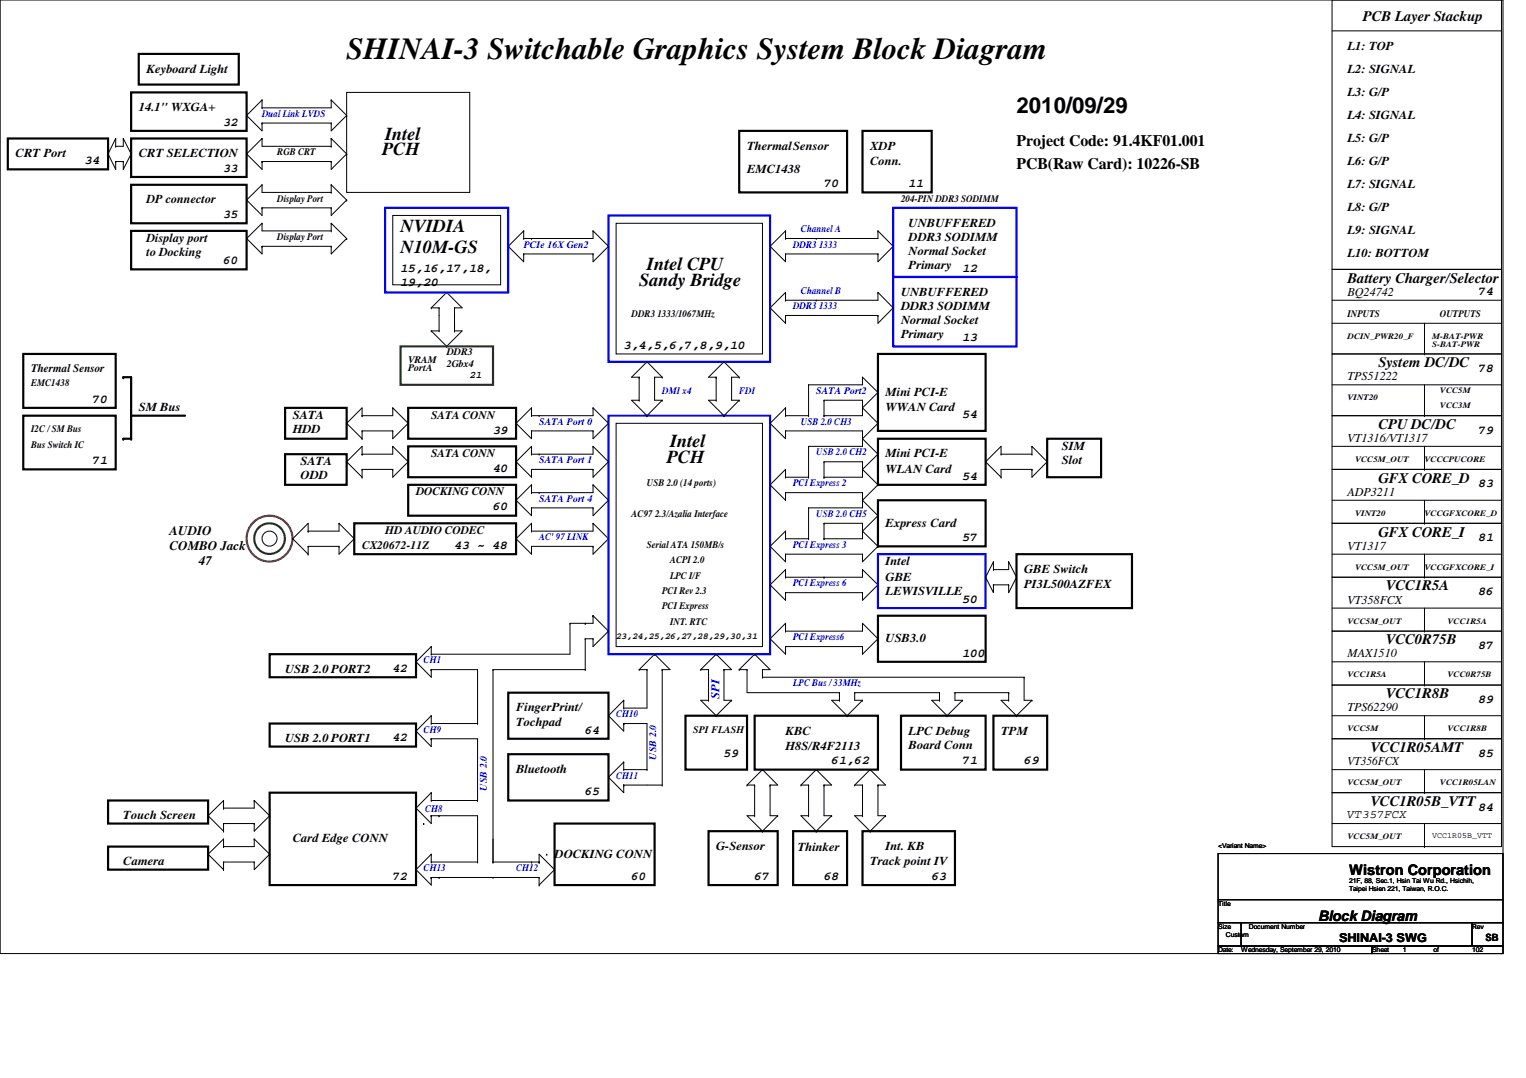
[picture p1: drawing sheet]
<svg xmlns="http://www.w3.org/2000/svg" width="297mm" height="210mm" viewBox="0 0 297 210" stroke-linecap="round" stroke-linejoin="round" font-family="sans-serif">
<g fill="none" stroke="#000" stroke-width=".19">
<path d="M0 0h292.6v185.7h-292.6zM51 19.5h.1M51 19.5v1.5M51 19.5l-3 3M64.5 19.5h.1M64.5 19.5v1.5h-13.5M64.5 19.5l3 3M67.5 18h23.9v19.5h-23.9zM259.3 0h33v52.5h-33zM259.3 6h33M292.3 6h.1M21 30h.1"/>
<path d="M21 30l1.5 3v-1.5M22.5 28.5h.1M22.5 31.5h.1M22.5 27h.1M22.5 31.5h1.5M22.5 27l-1.5 3M22.5 27v1.5M24 31.5h.1M24 27h.1M24 27v1.5h-1.5M24 27l1.5 3M25.5 30h.1"/>
<path d="M25.5 30l-1.5 3v-1.5M48 30h.1M48 22.5h.1M48 38.9h.1M48 30l3 3v-1.5M48 22.5l3 3v-1.5M48 38.9l3 3.1v-1.5M51 31.5h.1M51 27h.1M51 24h.1M51 21h.1M51 36h.1"/>
<path d="M51 27v1.5h13.5M51 31.5h13.5M51 27l-3 3M51 36v1.5h13.5M51 24h13.5M51 36l-3 2.9M64.5 27h.1M64.5 31.5h.1M64.5 28.5h.1M64.5 24h.1M64.5 36h.1M64.5 37.5h.1"/>
<path d="M64.5 27l3 3M64.5 27v1.5M64.5 36v1.5M64.5 36l3 2.9M67.5 30h.1M67.5 22.5h.1M67.5 38.9h.1M67.5 30l-3 3v-1.5M67.5 22.5l-3 3v-1.5M67.5 38.9l-3 3.1v-1.5M48 46.4h.1M48 46.4l3 3v-1.4"/>
<path d="M51 48h.1M51 43.5h.1M51 40.5h.1M51 43.5v1.5h13.5M51 48h13.5M51 43.5l-3 2.9M51 40.5h13.5M64.5 43.5h.1M64.5 48h.1M64.5 45h.1M64.5 40.5h.1M64.5 43.5v1.5"/>
<path d="M64.5 43.5l3 2.9M67.5 46.4h.1M67.5 46.4l-3 3v-1.4M76.5 42h20.9v13.5h-20.9zM83.9 59.9h.1M83.9 59.9h1.6M85.5 59.9h.1M85.5 59.9v4.5M86.9 56.9h.1M86.9 56.9l3.1 3h-1.5M86.9 56.9l-3 3M88.5 59.9h.1"/>
<path d="M88.5 59.9v4.5M98.9 48h.1M98.9 48l3 3v-1.6M101.9 45h.1M101.9 46.4h.1M101.9 49.4h.1M101.9 49.4h13.5M101.9 45v1.4M101.9 45l-3 3M103.5 46.4h.1M115.4 45h.1M115.4 49.4h.1"/>
<path d="M115.4 45v1.4h-13.5M115.4 45l3 3M118.4 48h.1M118.4 48l-3 3v-1.6M119.9 43.5h28.5v25.4h-28.5zM149.9 48h.1M149.9 59.9h.1M149.9 48l3 3v-1.6M149.9 59.9l3 3v-1.5M152.9 45h.1M152.9 46.4h.1M152.9 49.4h.1"/>
<path d="M152.9 58.5h.1M152.9 56.9h.1M152.9 45v1.4M152.9 56.9v1.6M152.9 45l-3 3M152.9 49.4h18M152.9 56.9l-3 3M158.9 46.4h.1M158.9 58.5h.1M170.9 45h.1M170.9 49.4h.1M170.9 56.9h.1"/>
<path d="M170.9 45v1.4h-18M170.9 56.9v1.6h-18M170.9 45l3 3M170.9 56.9l3 3M173.9 48h.1M173.9 59.9h.1M173.9 48l-3 3v-1.6M173.9 59.9l-3 3v-1.5M259.3 52.5h33v16.4h-33zM259.3 58.5h33M292.3 58.5h.1M76.5 79.4h.1"/>
<path d="M76.5 79.4v1.5h-6M76.5 79.4l3 3M83.9 64.4h.1M83.9 64.4h1.6M83.9 64.4l3 3M85.5 64.4h.1M86.9 67.4h.1M88.5 64.4h.1M88.5 61.4h.1M88.5 64.4h1.5l-3.1 3M103.5 79.4h.1M103.5 79.4v1.5"/>
<path d="M103.5 79.4l-3 3M115.4 79.4h.1M115.4 79.4v1.5h-11.9M115.4 79.4l3 3M124.4 77.9h.1M124.4 73.4h.1M124.4 77.9h-1.5l3 3M124.4 73.4v4.5M125.9 70.4h.1M125.9 70.4l-3 3h1.5M125.9 70.4l3 3M127.4 73.4h.1"/>
<path d="M127.4 73.4h1.5M127.4 73.4v4.5h1.5M128.9 73.4h.1M128.9 77.9h.1M128.9 77.9l-3 3M139.4 73.4h.1M139.4 77.9h.1M139.4 77.9h-1.5l3 3M139.4 73.4v4.5M140.9 70.4h.1M140.9 70.4l-3 3h1.5M140.9 70.4l3 3"/>
<path d="M142.4 73.4h.1M142.4 73.4h1.5M142.4 73.4v4.5h1.5M143.9 73.4h.1M143.9 77.9h.1M143.9 77.9l-3 3M152.9 61.4h.1M152.9 79.4h.1M152.9 79.4v1.5M152.9 61.4h18M152.9 79.4l-3 3M157.4 74.9h.1"/>
<path d="M157.4 74.9v6M160.4 77.9h.1M160.4 77.9h7.5M160.4 77.9v3M167.9 79.4h.1M167.9 73.4h.1M167.9 77.9h.1M167.9 77.9v3h-7.5M167.9 73.4v1.5h-10.5M167.9 79.4l3 3M167.9 73.4l3 3M170.9 61.4h.1"/>
<path d="M170.9 76.4h.1M170.9 76.4l-3 3M259.3 68.9h33v12h-33zM259.3 62.9h33M259.3 74.9h33M277.3 68.9h.1M277.3 62.9v6M277.3 74.9v6M292.3 62.9h.1M292.3 74.9h.1M67.5 82.4h.1M67.5 89.9h.1"/>
<path d="M67.5 82.4l3 3M67.5 89.9l3 3M70.5 80.9h.1M70.5 83.9h.1M70.5 85.4h.1M70.5 88.4h.1M70.5 91.4h.1M70.5 92.9h.1M70.5 91.4h6M70.5 83.9h6M70.5 80.9v-1.5l-3 3M70.5 83.9v1.5"/>
<path d="M70.5 88.4v-1.5l-3 3M70.5 91.4v1.5M76.5 83.9h.1M76.5 86.9h.1M76.5 91.4h.1M76.5 86.9v1.5h-6M76.5 86.9l3 3M79.5 82.4h.1M79.5 89.9h.1M79.5 82.4l-3 3v-1.5M79.5 89.9l-3 3v-1.5M100.5 89.9h.1"/>
<path d="M100.5 82.4h.1M100.5 97.4h.1M100.5 82.4l3 3v-1.5M100.5 89.9l3 3v-1.5M100.5 97.4l3 3v-1.5M103.5 86.9h.1M103.5 88.4h.1M103.5 91.4h.1M103.5 80.9h.1M103.5 83.9h.1M103.5 94.4h.1M103.5 95.9h.1"/>
<path d="M103.5 98.9h.1M103.5 86.9v1.5M103.5 94.4v1.5M103.5 94.4l-3 3M103.5 86.9l-3 3M103.5 91.4h11.9M103.5 83.9h11.9M103.5 98.9h11.9M104.9 88.4h.1M104.9 80.9h.1M104.9 95.9h.1M115.4 86.9h.1"/>
<path d="M115.4 91.4h.1M115.4 83.9h.1M115.4 94.4h.1M115.4 98.9h.1M115.4 86.9v1.5h-11.9M115.4 94.4v1.5h-11.9M115.4 86.9l3 3M115.4 94.4l3 3M118.4 89.9h.1M118.4 82.4h.1M118.4 97.4h.1M118.4 82.4l-3 3v-1.5"/>
<path d="M118.4 89.9l-3 3v-1.5M118.4 97.4l-3 3v-1.5M119.9 82.4h28.5v43.5h-28.5zM125.9 80.9h.1M140.9 80.9h.1M149.9 82.4h.1M149.9 94.4h.1M149.9 82.4l3 3v-1.5M149.9 94.4l3 3v-1.5M152.9 83.9h.1M152.9 80.9h.1M152.9 91.4h.1"/>
<path d="M152.9 95.9h.1M152.9 92.9h.1M152.9 91.4v1.5M152.9 80.9h4.5M152.9 83.9h15M152.9 95.9h15M152.9 92.9h4.5M152.9 91.4l-3 3M157.4 80.9h.1M157.4 98.9h.1M157.4 86.9h.1M157.4 92.9h.1"/>
<path d="M157.4 86.9v6M157.4 98.9v6M160.4 80.9h.1M160.4 92.9h.1M160.4 89.9h.1M160.4 89.9v3M160.4 89.9h7.5M167.9 83.9h.1M167.9 97.4h.1M167.9 95.9h.1M167.9 91.4h.1M167.9 85.4h.1"/>
<path d="M167.9 89.9h.1M167.9 95.9v3h-10.5M167.9 83.9v3h-10.5M167.9 89.9v3h-7.5M167.9 97.4l3 3M167.9 91.4l3 3M167.9 85.4l3 3M170.9 82.4h.1M170.9 94.4h.1M170.9 88.4h.1M170.9 82.4l-3 3M170.9 94.4l-3 3"/>
<path d="M170.9 88.4l-3 3M191.9 89.9h.1M191.9 89.9l3 3M194.9 92.9h.1M194.9 88.4h.1M194.9 88.4h6M194.9 88.4v-1.5l-3 3M200.9 91.4h.1M200.9 88.4h.1M200.9 86.9h.1M200.9 91.4h-6v1.5M200.9 86.9v1.5"/>
<path d="M200.9 86.9l2.9 3M203.8 89.9h.1M203.8 89.9l-2.9 3v-1.5M259.3 80.9h33v10.5h-33zM259.3 91.4h33v10.5h-33zM259.3 86.9h33M259.3 97.4h33M277.3 80.9h.1M277.3 91.4h.1M277.3 86.9v4.5M277.3 97.4v4.5M292.3 86.9h.1"/>
<path d="M292.3 97.4h.1M292.3 95.9v21M57 104.9h.1M57 104.9l3 3M60 103.4h.1M60 106.4h.1M60 107.9h.1M60 106.4h6M60 103.4v-1.5l-3 3M60 106.4v1.5M66 101.9h.1M66 106.4h.1"/>
<path d="M66 101.9v1.5h-6M66 101.9l3 3M69 104.9h.1M69 104.9l-3 3v-1.5M100.5 104.9h.1M100.5 104.9l3 3v-1.5M103.5 106.4h.1M103.5 103.4h.1M103.5 101.9h.1M103.5 101.9l-3 3M103.5 101.9v1.5M103.5 106.4h11.9"/>
<path d="M115.4 106.4h.1M115.4 101.9h.1M115.4 119.9h.1M115.4 119.9l3 3M115.4 101.9v1.5h-11.9M115.4 119.9v1.5h-4.4M115.4 101.9l3 3M118.4 104.9h.1M118.4 104.9l-3 3v-1.5M149.9 106.4h.1M149.9 113.9h.1M149.9 106.4l3 3v-1.5"/>
<path d="M149.9 113.9l3 3v-1.5M152.9 103.4h.1M152.9 107.9h.1M152.9 104.9h.1M152.9 110.9h.1M152.9 115.4h.1M152.9 112.4h.1M152.9 103.4v1.5M152.9 110.9v1.5M152.9 103.4l-3 3M152.9 107.9h15M152.9 104.9h4.5"/>
<path d="M152.9 110.9l-3 3M152.9 115.4h15M157.4 104.9h.1M160.4 104.9h.1M160.4 101.9h.1M160.4 112.4h.1M160.4 101.9v3M160.4 101.9h7.5M167.9 103.4h.1M167.9 107.9h.1M167.9 101.9h.1M167.9 110.9h.1"/>
<path d="M167.9 115.4h.1M167.9 101.9v3h-7.5M167.9 110.9v1.5h-15M167.9 103.4l3 3M167.9 110.9l3 3M170.9 106.4h.1M170.9 100.4h.1M170.9 113.9h.1M170.9 106.4l-3 3v-1.5M170.9 113.9l-3 3v-1.5M170.9 100.4l-3 3M191.9 112.4h.1"/>
<path d="M191.9 112.4l1.5 3v-1.5M193.4 109.4h.1M193.4 113.9h.1M193.4 110.9h.1M193.4 109.4l-1.5 3M193.4 109.4v1.5M193.4 113.9h2.9M196.3 113.9h.1M196.3 109.4h.1M196.3 109.4v1.5h-2.9M196.3 109.4l1.6 3M197.9 112.4h.1"/>
<path d="M197.9 112.4l-1.6 3v-1.5M259.3 112.4h33v10.5h-33zM259.3 101.9h33v10.5h-33zM259.3 107.9h33M259.3 118.4h33M277.3 112.4h.1M277.3 101.9h.1M277.3 107.9v4.5M277.3 118.4v4.5M292.3 116.9h.1M292.3 118.4h.1M292.3 107.9h.1"/>
<path d="M81 128.9h.1M81 128.9l2.9 3v-1.5M83.9 139.4h.1M83.9 127.4h.1M83.9 130.4h.1M83.9 125.9h.1M83.9 130.4h9.1v10.5M83.9 139.4l-2.9 3M83.9 125.9l-2.9 3M83.9 125.9v1.5M83.9 139.4v1.5M96 130.4h.1"/>
<path d="M96 130.4v37.5M96 130.4h17.9M111 121.4h.1M111 121.4v6h-27.1M113.9 130.4h.1M113.9 121.4h.1M113.9 124.4h.1M113.9 124.4v6M113.9 124.4h1.5M115.4 124.4h.1M118.4 139.4h.1M118.4 122.9h.1"/>
<path d="M118.4 122.9l-3 3v-1.5M118.4 139.4l3 3v-1.5M121.4 137.9h.1M121.4 136.4h.1M121.4 136.4v1.5M121.4 136.4l-3 3M124.4 130.4h.1M124.4 130.4h1.5M125.9 130.4h.1M125.9 130.4v7.5h-4.5M127.4 127.4h.1M127.4 127.4l3 3h-1.5"/>
<path d="M127.4 127.4l-3 3M128.9 130.4h.1M128.9 130.4v22.5M136.4 130.4h.1M136.4 130.4h1.5M137.9 136.4h.1M137.9 130.4h.1M137.9 136.4h-1.5l3 3M137.9 130.4v6M139.4 139.4h.1M139.4 127.4h.1M139.4 127.4l3 3h-1.5"/>
<path d="M139.4 127.4l-3 3M140.9 130.4h.1M140.9 130.4v6h1.5M142.4 136.4h.1M142.4 136.4l-3 3M143.9 130.4h.1M143.9 130.4h1.5M145.4 130.4h.1M145.4 130.4v4.5h18M146.9 127.4h.1M146.9 127.4l3 3h-1.5M146.9 127.4l-3 3"/>
<path d="M148.4 130.4h.1M148.4 131.9h.1M148.4 130.4v1.5M148.4 131.9h50.9M149.9 124.4h.1M149.9 124.4l3 3v-1.5M152.9 125.9h.1M152.9 122.9h.1M152.9 121.4h.1M152.9 121.4l-3 3M152.9 121.4v1.5M152.9 125.9h15"/>
<path d="M163.4 136.4h.1M163.4 134.9h.1M163.4 136.4h-1.5l3 3M163.4 134.9v1.5M164.9 139.4h.1M166.4 134.9h.1M166.4 134.9v1.5h1.5M166.4 134.9h16.5M167.9 136.4h.1M167.9 121.4h.1M167.9 125.9h.1M167.9 136.4l-3 3"/>
<path d="M167.9 121.4v1.5h-15M167.9 121.4l3 3M170.9 124.4h.1M170.9 124.4l-3 3v-1.5M182.9 134.9h.1M182.9 136.4h.1M182.9 136.4h-1.5l3 3M182.9 134.9v1.5M184.4 139.4h.1M185.9 134.9h.1M185.9 134.9v1.5h1.5M185.9 134.9h10.4"/>
<path d="M187.4 136.4h.1M187.4 136.4l-3 3M196.3 134.9h.1M196.3 136.4h.1M196.3 134.9v1.5M196.3 136.4h-1.4l3 3M197.9 139.4h.1M199.3 131.9h.1M199.3 131.9v4.5h1.6M200.9 136.4h.1M200.9 136.4l-3 3M259.3 133.4h33v10.4h-33z"/>
<path d="M259.3 122.9h33v10.5h-33zM259.3 139.4h33M259.3 128.9h33M277.3 122.9h.1M277.3 133.4h.1M277.3 128.9v4.5M277.3 139.4v4.4M292.3 139.4h.1M292.3 128.9h.1M40.5 158.8h.1M40.5 158.8l3 3M43.5 157.4h.1"/>
<path d="M43.5 157.4v-1.5l-3 2.9M49.5 155.9h.1M49.5 155.9v1.5h-6M49.5 155.9l3 2.9M52.5 158.8h.1M52.5 158.8l-3 3v-1.4M81 142.4h.1M81 157.4h.1M81 142.4l2.9 3v-1.6M81 157.4l2.9 3v-1.6M83.9 140.9h.1M83.9 143.8h.1"/>
<path d="M83.9 158.8h.1M83.9 154.3h.1M83.9 155.9h.1M83.9 143.8h9.1v12.1M83.9 158.8h9.1v9.1M83.9 140.9h9.1M83.9 154.3v1.6M83.9 155.9h9.1M83.9 154.3l-2.9 3.1M85.5 158.8h.1M93 140.9h.1M93 155.9h.1"/>
<path d="M118.4 151.3h.1M118.4 151.3l3 3v-1.4M121.4 149.9h.1M121.4 152.9h.1M121.4 148.4h.1M121.4 140.9h.1M121.4 140.9h4.5v9M121.4 149.9h4.5M121.4 152.9h7.5M121.4 148.4l-3 2.9M121.4 148.4v1.5M125.9 149.9h.1"/>
<path d="M128.9 152.9h.1M145.4 152.9h.1M145.4 152.9h1.5M146.9 158.8h.1M146.9 152.9h.1M146.9 158.8h-1.5l3 3M146.9 152.9v5.9M148.4 149.9h.1M148.4 149.9l3 3h-1.5M148.4 149.9l-3 3M149.9 152.9h.1M149.9 152.9v5.9h1.5"/>
<path d="M151.4 158.8h.1M151.4 158.8l-3 3M155.9 152.9h.1M155.9 152.9h1.5M157.4 158.8h.1M157.4 152.9h.1M157.4 152.9v5.9M157.4 158.8h-1.5l3 3M158.9 149.9h.1M158.9 149.9l3 3h-1.5M158.9 149.9l-3 3M160.4 152.9h.1"/>
<path d="M160.4 152.9v5.9h1.5M161.9 158.8h.1M161.9 158.8l-3 3M166.4 152.9h.1M166.4 152.9h1.5M167.9 158.8h.1M167.9 152.9h.1M167.9 152.9v5.9M167.9 158.8h-1.5l3 3M169.4 149.9h.1M169.4 149.9l3 3h-1.5M169.4 149.9l-3 3"/>
<path d="M170.9 152.9h.1M170.9 152.9v5.9h1.5M172.4 158.8h.1M172.4 158.8l-3 3M259.3 154.3h33v10.5h-33zM259.3 143.8h33v10.5h-33zM259.3 149.9h33M277.3 143.8h.1M277.3 154.3h.1M277.3 149.9v4.4M292.3 149.9h.1M40.5 166.3h.1"/>
<path d="M40.5 166.3l3 3M43.5 160.4h.1M43.5 161.8h.1M43.5 164.8h.1M43.5 167.9h.1M43.5 169.3h.1M43.5 167.9h6M43.5 160.4h6M43.5 160.4v1.4M43.5 164.8v-1.4l-3 2.9M43.5 167.9v1.4M49.5 160.4h.1"/>
<path d="M49.5 163.4h.1M49.5 167.9h.1M49.5 163.4v1.4h-6M49.5 163.4l3 2.9M52.5 166.3h.1M52.5 166.3l-3 3v-1.4M81 169.3h.1M81 169.3l2.9 3v-1.4M82.5 160.4h.1M83.9 166.3h.1M83.9 170.9h.1M83.9 167.9h.1"/>
<path d="M83.9 166.3v1.6M83.9 170.9h21M83.9 166.3l-2.9 3M83.9 167.9h9.1M85.5 170.9h.1M93 167.9h.1M96 167.9h.1M96 170.9h.1M96 167.9h8.9M103.5 167.9h.1M104.9 172.3h.1M104.9 167.9h.1"/>
<path d="M104.9 170.9h.1M104.9 167.9v-1.6l3 3M104.9 170.9v1.4M106.4 166.3h.1M107.9 169.3h.1M107.9 169.3l-3 3M148.4 161.8h.1M158.9 161.8h.1M169.4 161.8h.1M237.1 166.2h55.5v9h-55.5zM237.1 175.2h55.5v4.5h-55.5zM237.1 179.7h4.5v4.5h-4.5z"/>
<path d="M241.6 179.7h45v4.5h-45zM259.3 160.4h33M277.3 164.8h.1M277.3 160.4v4.4M286.6 179.7h6v4.5h-6zM292.3 160.4h.1M237.1 184.2h30v1.5h-30zM267.1 184.2h25.5v1.5h-25.5z"/>
<circle cx="52.5" cy="104.9" r="1.46"/>
</g>
<g fill="none" stroke="#000" stroke-width=".42">
<path d="M25.5 18h22.5v7.5h-22.5zM27 10.5h19.5v6h-19.5zM1.5 27h19.5v6h-19.5zM25.5 36h22.5v7.5h-22.5zM25.5 27h22.5v7.5h-22.5zM143.9 25.5h21v12h-21zM167.9 25.5h13.5v12h-13.5zM25.5 45h22.5v7.5h-22.5zM4.5 68.9h18v10.5h-18zM24 73.4h1.5v12h-1.5M55.5 79.4h12v6h-12zM79.5 79.4h21v6h-21z"/>
<path d="M170.9 68.9h21v15h-21zM4.5 80.9h18v10.5h-18zM25.5 80.9h10.5M55.5 88.4h12v6h-12zM79.5 86.9h21v6h-21zM79.5 94.4h21v6h-21zM170.9 97.4h21v9h-21zM170.9 85.4h21v9h-21zM203.8 85.4h10.5v7.5h-10.5zM69 101.9h31.5v6h-31.5zM170.9 119.9h21v9h-21zM197.9 107.9h22.4v10.5h-22.4z"/>
<path d="M52.5 127.4h28.5v4.5h-28.5zM98.9 134.9h19.5v8.9h-19.5zM133.4 139.4h12v10.5h-12zM146.9 139.4h24v10.5h-24zM175.4 139.4h16.5v10.5h-16.5zM193.4 139.4h10.4v10.5h-10.4zM21 155.9h19.5v4.5h-19.5zM52.5 140.9h28.5v4.5h-28.5zM52.5 154.3h28.5v18h-28.5zM98.9 146.9h19.5v9h-19.5zM21 164.8h19.5v4.5h-19.5zM107.9 160.4h19.5v11.9h-19.5z"/>
<path d="M137.9 161.8h13.5v10.5h-13.5zM154.4 161.8h10.5v10.5h-10.5zM167.9 161.8h18v10.5h-18z"/>
</g>
<path d="M75 40.5h23.9v16.4h-23.9zM118.4 42h31.5v28.4h-31.5zM173.9 40.5h24v13.4h-24zM173.9 53.9h24v13.5h-24zM118.4 80.9h31.5v46.5h-31.5zM170.9 107.9h21v10.5h-21z" fill="none" stroke="#00f" stroke-width=".42"/>
<g fill="#000">
<circle cx="24" cy="73.4" r=".21"/>
<circle cx="24" cy="85.4" r=".21"/>
<circle cx="25.5" cy="85.4" r=".21"/>
<circle cx="25.5" cy="80.9" r=".21"/>
</g>
<g fill="none" stroke="#008000" stroke-width=".42">
<path d="M78 67.4h18v7.5h-18z"/>
<circle cx="52.5" cy="104.9" r="2.99"/>
</g>
<circle cx="52.5" cy="104.9" r="4.5" fill="none" stroke="#f00" stroke-width=".42"/>
<text font-size="6" x="67.5" y="11.4">SHINAI-3 Switchable Graphics System Block Diagram</text>
<text font-size="4.3" x="197.9" y="22">2010/09/29</text>
<g font-size="3.6">
<text x="75" y="27.2">Intel</text>
<text x="74.4" y="30.2">PCH</text>
<text x="78" y="45.2">NVIDIA</text>
<text x="78" y="49.3">N10M-GS</text>
<text x="125.9" y="52.7">Intel CPU</text>
<text x="124.4" y="55.7">Sandy Bridge</text>
<text x="130.4" y="87.1">Intel</text>
<text x="129.8" y="90.1">PCH</text>
</g>
<g font-size="3.1">
<text x="197.9" y="28.4">Project Code: 91.4KF01.001</text>
<text x="197.9" y="32.9">PCB(Raw Card): 10226-SB</text>
</g>
<g font-size="2.8">
<text x="265.3" y="4.1">PCB Layer Stackup</text>
<text x="262.3" y="55">Battery Charger/Selector</text>
<text x="268.3" y="71.5">System DC/DC</text>
<text x="268.3" y="83.5">CPU DC/DC</text>
<text x="268.3" y="94">GFX CORE_D</text>
<text x="268.3" y="104.5">GFX CORE_I</text>
<text x="269.8" y="115">VCC1R5A</text>
<text x="269.8" y="125.5">VCC0R75B</text>
<text x="269.8" y="136">VCC1R8B</text>
<text x="266.8" y="146.4">VCC1R05AMT</text>
<text x="266.8" y="156.9">VCC1R05B_VTT</text>
<text x="262.6" y="170.3">Wistron Corporation</text>
<text x="256.6" y="179.3">Block Diagram</text>
</g>
<g font-size="2.5">
<text x="33" y="104.2">AUDIO</text>
<text x="33" y="107.1">COMBO Jack</text>
<text x="38.7" y="110.1">47</text>
</g>
<g font-size="2.4">
<text x="262.3" y="9.7">L1: TOP</text>
<text x="28.5" y="14.1">Keyboard Light</text>
<text x="262.3" y="14.1">L2: SIGNAL</text>
<text x="27" y="21.6">14.1&quot; WXGA+</text>
<text x="262.3" y="23.2">L4: SIGNAL</text>
<text x="262.3" y="18.6">L3: G/P</text>
<text x="43.5" y="24.5">32</text>
<text x="145.4" y="29.1">ThermalSensor</text>
<text x="169.4" y="29.1">XDP</text>
<text x="262.3" y="27.6">L5: G/P</text>
<text x="3" y="30.6">CRT Port</text>
<text x="16.5" y="32">34</text>
<text x="27" y="30.6">CRT SELECTION</text>
<text x="43.5" y="33.4">33</text>
<text x="145.4" y="33.6">EMC1438</text>
<text x="169.4" y="32.1">Conn.</text>
<text x="262.3" y="32.1">L6: G/P</text>
<text x="28.5" y="39.6">DP connector</text>
<text x="160.4" y="36.4">70</text>
<text x="176.9" y="36.4">11</text>
<text x="262.3" y="41.1">L8: G/P</text>
<text x="262.3" y="36.6">L7: SIGNAL</text>
<text x="28.5" y="47.1">Display port</text>
<text x="43.5" y="42.5">35</text>
<text x="176.9" y="44.1">UNBUFFERED</text>
<text x="176.9" y="46.9">DDR3 SODIMM</text>
<text x="262.3" y="45.6">L9: SIGNAL</text>
<text x="28.5" y="49.9">to Docking</text>
<text x="43.5" y="51.4">60</text>
<text x="78" y="53">15,16,17,18,</text>
<text x="176.9" y="49.6">Normal Socket</text>
<text x="176.9" y="52.4">Primary</text>
<text x="187.4" y="53">12</text>
<text x="262.3" y="50.1">L10: BOTTOM</text>
<text x="78" y="55.7">19,20</text>
<text x="175.4" y="57.6">UNBUFFERED</text>
<text x="262.3" y="57.6">BQ24742</text>
<text x="287.8" y="57.4">74</text>
<text x="175.4" y="60.4">DDR3 SODIMM</text>
<text x="175.4" y="63.1">Normal Socket</text>
<text x="175.4" y="65.9">Primary</text>
<text x="121.4" y="67.9">3,4,5,6,7,8,9,10</text>
<text x="187.4" y="66.4">13</text>
<text x="172.4" y="77.1">Mini PCI-E</text>
<text x="262.3" y="74">TPS51222</text>
<text x="287.8" y="72.4">78</text>
<text x="18" y="78.4">70</text>
<text x="27" y="80.1">SM Bus</text>
<text x="57" y="81.6">SATA</text>
<text x="172.4" y="80.1">WWAN Card</text>
<text x="187.4" y="81.4">54</text>
<text x="57" y="84.3">HDD</text>
<text x="96" y="84.4">39</text>
<text x="172.4" y="89.1">Mini PCI-E</text>
<text x="206.7" y="87.6">SIM</text>
<text x="262.3" y="86">VT1316/VT1317</text>
<text x="287.8" y="84.4">79</text>
<text x="18" y="90.4">71</text>
<text x="58.5" y="90.6">SATA</text>
<text x="58.5" y="93.3">ODD</text>
<text x="96" y="91.9">40</text>
<text x="172.4" y="92.1">WLAN Card</text>
<text x="187.4" y="93.4">54</text>
<text x="206.7" y="90.3">Slot</text>
<text x="287.8" y="94.9">83</text>
<text x="96" y="99.4">60</text>
<text x="262.3" y="96.5">ADP3211</text>
<text x="88.5" y="106.9">43 ~ 48</text>
<text x="172.4" y="102.6">Express Card</text>
<text x="187.4" y="105.4">57</text>
<text x="262.3" y="107">VT1317</text>
<text x="287.8" y="105.4">81</text>
<text x="172.4" y="110.1">Intel</text>
<text x="172.4" y="113.1">GBE</text>
<text x="199.3" y="111.5">GBE Switch</text>
<text x="172.4" y="115.8">LEWISVILLE</text>
<text x="187.4" y="117.4">50</text>
<text x="199.3" y="114.6">PI3L500AZFEX</text>
<text x="262.3" y="117.5">VT358FCX</text>
<text x="287.8" y="115.9">86</text>
<text x="172.4" y="125.1">USB3.0</text>
<text x="55.5" y="131">USB 2.0 PORT2</text>
<text x="76.5" y="130.9">42</text>
<text x="187.4" y="127.9">100</text>
<text x="262.3" y="128">MAX1510</text>
<text x="287.8" y="126.4">87</text>
<text x="287.8" y="136.9">89</text>
<text x="100.5" y="138.5">FingerPrint/</text>
<text x="100.5" y="141.3">Tochpad</text>
<text x="113.9" y="142.9">64</text>
<text x="152.9" y="143">KBC</text>
<text x="176.9" y="143">LPC Debug</text>
<text x="194.9" y="143">TPM</text>
<text x="262.3" y="138.5">TPS62290</text>
<text x="55.5" y="144.5">USB 2.0 PORT1</text>
<text x="76.5" y="144.4">42</text>
<text x="140.9" y="147.4">59</text>
<text x="152.9" y="146">H8S/R4F2113</text>
<text x="161.9" y="148.8">61,62</text>
<text x="176.9" y="145.8">Board Conn</text>
<text x="187.4" y="148.8">71</text>
<text x="199.3" y="148.8">69</text>
<text x="262.3" y="149">VT356FCX</text>
<text x="287.8" y="147.4">85</text>
<text x="100.5" y="150.5">Bluetooth</text>
<text x="113.9" y="154.9">65</text>
<text x="24" y="159.5">Touch Screen</text>
<text x="262.3" y="159.3">VT357FCX</text>
<text x="287.8" y="157.9">84</text>
<text x="57" y="164">Card Edge CONN</text>
<text x="107.9" y="167">DOCKING CONN</text>
<text x="139.4" y="165.5">G-Sensor</text>
<text x="155.3" y="165.7">Thinker</text>
<text x="172.4" y="165.5">Int. KB</text>
<text x="24" y="168.5">Camera</text>
<text x="76.5" y="171.3">72</text>
<text x="122.9" y="171.3">60</text>
<text x="146.9" y="171.3">67</text>
<text x="160.4" y="171.3">68</text>
<text x="169.4" y="168.5">Track point IV</text>
<text x="181.4" y="171.3">63</text>
<text x="260.6" y="183.5">SHINAI-3 SWG</text>
</g>
<text font-size="2.4" fill="#00f" x="140.1" y="136.1" transform="rotate(-90 140.1 136.1)">SPI</text>
<g font-size="2.2">
<text x="6.1" y="72.5">Thermal Sensor</text>
<text x="83.9" y="81.5">SATA CONN</text>
<text x="83.9" y="89">SATA CONN</text>
<text x="81" y="96.5">DOCKING CONN</text>
<text x="70.5" y="107">CX20672-11Z</text>
<text x="75" y="104">HD AUDIO CODEC</text>
</g>
<g font-size="1.9" fill="#00f">
<text x="51" y="22.8">Dual Link LVDS</text>
<text x="155.9" y="45.3">Channel A</text>
<text x="101.9" y="48.2">PCIe 16X Gen2</text>
<text x="154.4" y="48.2">DDR3 1333</text>
<text x="155.9" y="57.2">Channel B</text>
<text x="154.4" y="60.2">DDR3 1333</text>
<text x="128.9" y="76.7">DMI x4</text>
<text x="143.9" y="76.7">FDI</text>
<text x="158.9" y="76.7">SATA Port2</text>
<text x="104.9" y="82.7">SATA Port 0</text>
<text x="155.9" y="82.7">USB 2.0 CH3</text>
<text x="158.9" y="88.7">USB 2.0 CH2</text>
<text x="104.9" y="90.2">SATA Port 1</text>
<text x="154.4" y="94.7">PCI Express 2</text>
<text x="104.9" y="97.7">SATA Port 4</text>
<text x="158.9" y="100.7">USB 2.0 CH5</text>
<text x="104.9" y="105.2">AC' 97 LINK</text>
<text x="154.4" y="106.7">PCI Express 3</text>
<text x="154.4" y="114.2">PCI Express 6</text>
<text x="154.4" y="124.7">PCI Express6</text>
<text x="82.5" y="129.2">CH1</text>
<text x="154.4" y="133.6">LPC Bus / 33MHz</text>
<text x="82.5" y="142.7">CH9</text>
<text x="119.9" y="139.7">CH10</text>
<text x="127.7" y="147.9" transform="rotate(-90 127.7 147.9)">USB 2.0</text>
<text x="94.7" y="153.9" transform="rotate(-90 94.7 153.9)">USB 2.0</text>
<text x="119.9" y="151.6">CH11</text>
<text x="82.8" y="158.1">CH8</text>
<text x="82.5" y="169.6">CH13</text>
<text x="100.5" y="169.6">CH12</text>
</g>
<g font-size="1.9">
<text x="54" y="30.3">RGB CRT</text>
<text x="54" y="39.2">Display Port</text>
<text x="175.4" y="39.2">204-PIN DDR3 SODIMM</text>
<text x="54" y="46.7">Display Port</text>
<text x="122.9" y="61.7">DDR3 1333/1067MHz</text>
<text x="262.3" y="61.7">INPUTS</text>
<text x="280.3" y="61.7">OUTPUTS</text>
<text x="79.5" y="70.7">VRAM</text>
<text x="86.9" y="69.2">DDR3</text>
<text x="86.9" y="71.5">2Gbx4</text>
<text x="6.1" y="75.2">EMC1438</text>
<text x="79.5" y="72.2">PortA</text>
<text x="91.4" y="73.6">21</text>
<text x="6.1" y="87.2">Bus Switch IC</text>
<text x="6.1" y="84.2">I2C / SM Bus</text>
<text x="125.9" y="94.7">USB 2.0 (14 ports)</text>
<text x="122.9" y="100.7">AC97 2.3/Azalia Interface</text>
<text x="125.9" y="106.7">Serial ATA 150MB/s</text>
<text x="130.4" y="109.7">ACPI 2.0</text>
<text x="130.4" y="112.7">LPC I/F</text>
<text x="128.9" y="115.7">PCI Rev 2.3</text>
<text x="128.9" y="118.7">PCI Express</text>
<text x="130.4" y="121.7">INT. RTC</text>
<text x="134.9" y="142.7">SPI FLASH</text>
<text x="289.1" y="183.1">SB</text>
</g>
<text font-size="1.8" x="119.9" y="124.5">23,24,25,26,27,28,29,30,31</text>
<g font-size="1.6">
<text x="262.3" y="66">DCIN_PWR20_F</text>
<text x="278.8" y="66">M-BAT-PWR</text>
<text x="278.8" y="67.5">S-BAT-PWR</text>
<text x="262.3" y="77.9">VINT20</text>
<text x="280.3" y="76.5">VCC5M</text>
<text x="280.3" y="79.5">VCC3M</text>
<text x="263.8" y="90">VCC5M_OUT</text>
<text x="277.3" y="90">VCCCPUCORE</text>
<text x="263.8" y="100.4">VINT20</text>
<text x="277.3" y="100.4">VCCGFXCORE_D</text>
<text x="263.8" y="110.9">VCC5M_OUT</text>
<text x="277.3" y="110.9">VCCGFXCORE_I</text>
<text x="262.3" y="121.4">VCC5M_OUT</text>
<text x="281.8" y="121.4">VCC1R5A</text>
<text x="262.3" y="131.9">VCC1R5A</text>
<text x="281.8" y="131.9">VCC0R75B</text>
<text x="262.3" y="142.4">VCC5M</text>
<text x="281.8" y="142.4">VCC1R8B</text>
<text x="262.3" y="152.9">VCC5M_OUT</text>
<text x="280.3" y="152.9">VCC1R05LAN</text>
<text x="262.3" y="163.4">VCC5M_OUT</text>
<text x="278.8" y="163.1">VCC1R05B_VTT</text>
</g>
<g font-size="1.3">
<text x="237.1" y="165.1">&lt;Variant Name&gt;</text>
<text x="262.6" y="171.9">21F, 88, Sec.1, Hsin Tai Wu Rd., Hsichih,</text>
<text x="262.6" y="173.4">Taipei Hsien 221, Taiwan, R.O.C.</text>
<text x="237.1" y="176.4">Title</text>
<text x="237.1" y="180.8">Size</text>
<text x="237.1" y="185.4">Date:</text>
<text x="238.6" y="182.4">Custom</text>
<text x="241.6" y="185.4">Wednesday, September 29, 2010</text>
<text x="243.1" y="180.8">Document Number</text>
<text x="267.1" y="185.4">Sheet</text>
<text x="273.1" y="185.4">1</text>
<text x="279.1" y="185.4">of</text>
<text x="286.6" y="180.8">Rev</text>
<text x="286.6" y="185.4">102</text>
</g>
</svg>
